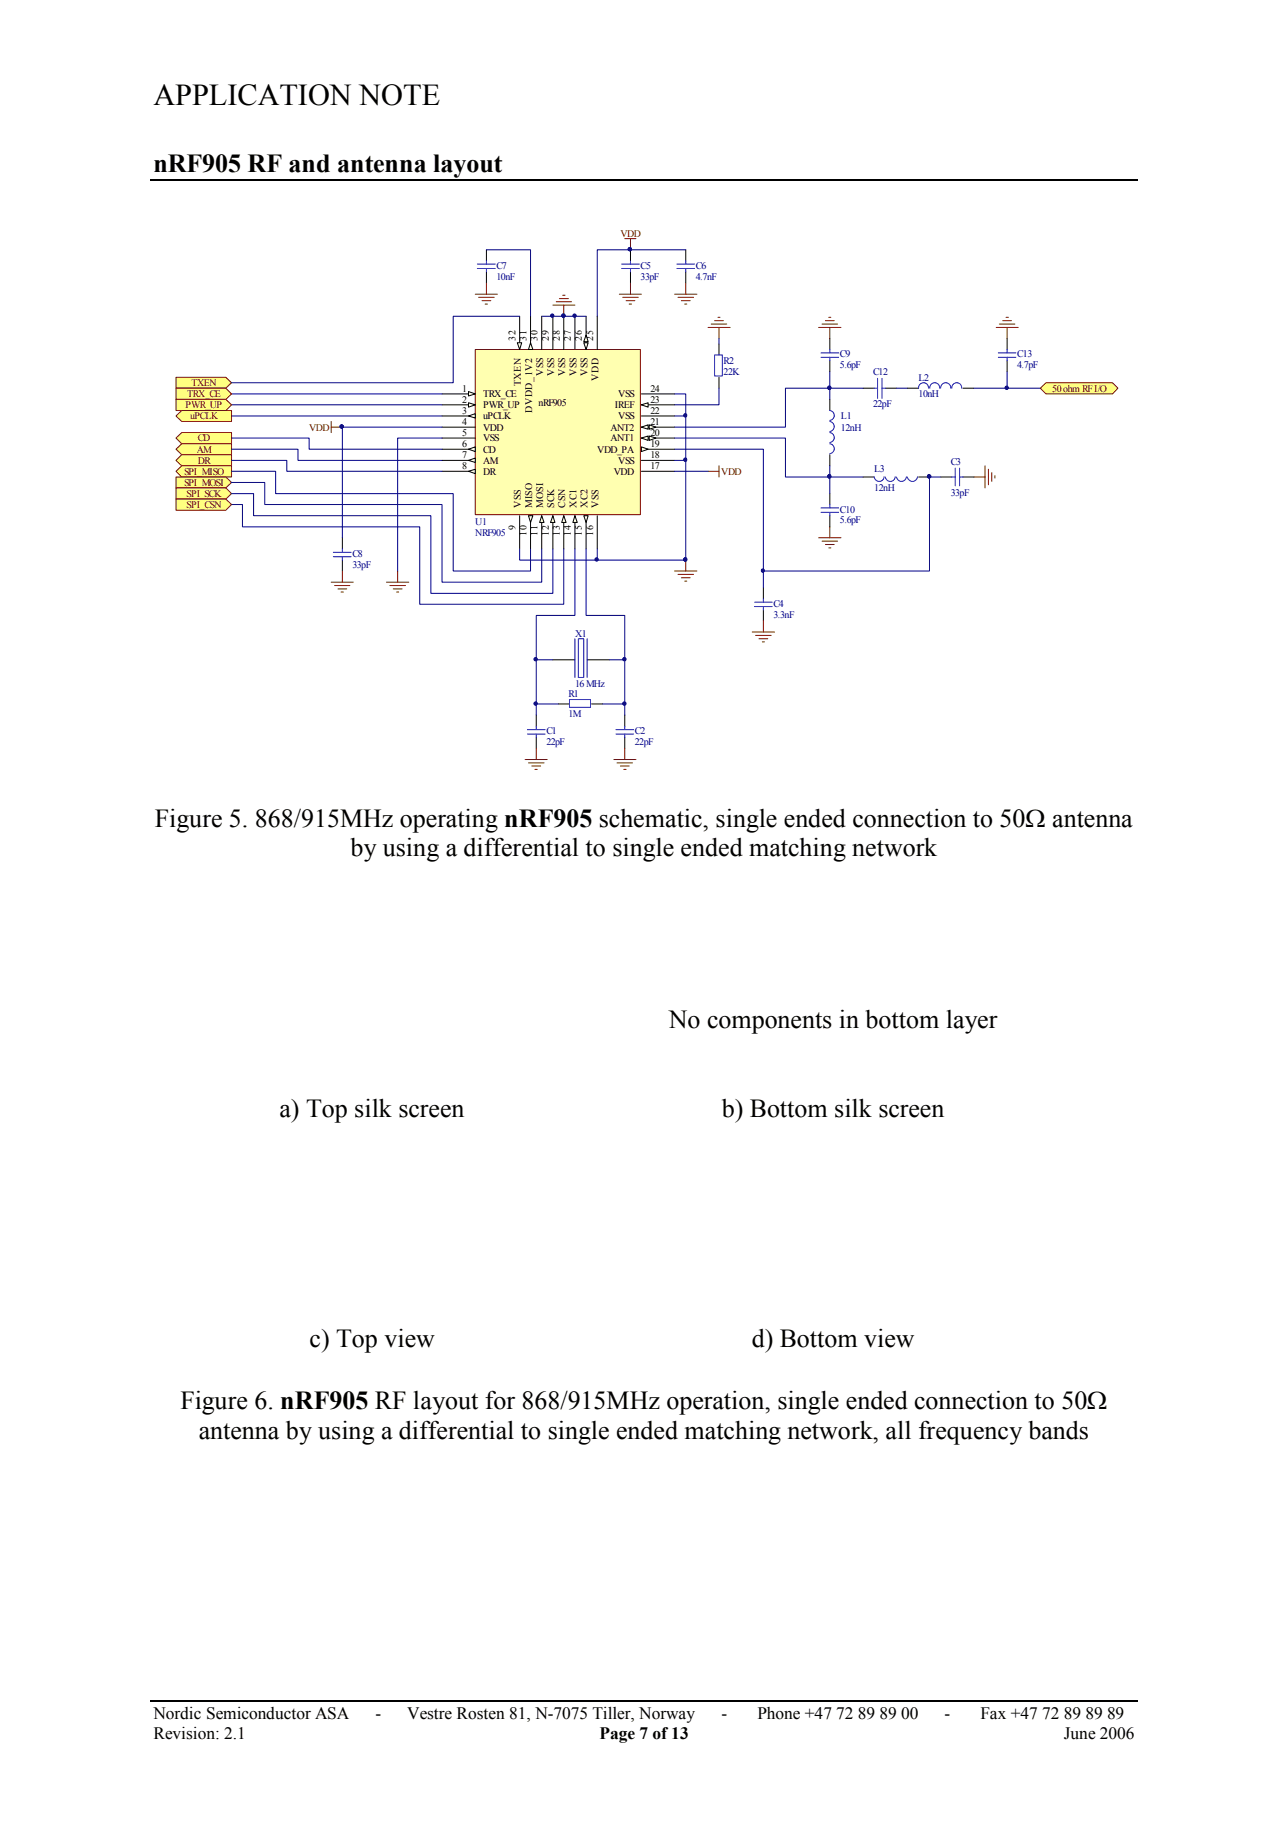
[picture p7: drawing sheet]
<svg xmlns="http://www.w3.org/2000/svg" width="210mm" height="297mm" viewBox="0 0 210 297" stroke-linecap="round" stroke-linejoin="round" font-family="sans-serif">
<path d="M24.5 29.4h161M24.5 277.2h161" fill="none" stroke="#000" stroke-width=".25"/>
<path d="M102.8 40.7v1.8M102.8 44.3v1.8M111.8 40.7v1.8M111.8 44.3v1.8M101.9 116.6v1.8M101.9 120.2v1.8" fill="none" stroke="#000" stroke-width=".16"/>
<path d="M101.4 43.8h2.9M101.4 43.1h2.9M102.8 42.5v.6M102.8 43.8v.5M110.4 43.8h2.9M110.4 43.1h2.9M111.8 42.5v.6M111.8 43.8v.5M100.5 119h2.8M100.5 119.7h2.8M101.9 118.4v.6M101.9 119.7v.5" fill="none" stroke="#00f" stroke-width=".16"/>
<circle cx="102.7" cy="40.6" r=".28" fill="#000080"/>
<circle cx="102.7" cy="40.6" r=".28" fill="none" stroke="#000080" stroke-width=".16"/>
<g fill="none" stroke="#800000" stroke-width=".16">
<path d="M101.9 38.9h1.8M102.8 38.9v1.8M77.5 48h3.6M78.1 48.5h2.5M78.6 49h1.5M79.1 49.6h.4M79.3 46.1v1.9M101 48h3.6M101.6 48.5h2.5M102.1 49h1.4M102.6 49.6h.4M102.8 46.1v1.9"/>
<path d="M110 48h3.7M110.6 48.5h2.5M111.1 49h1.5M111.7 49.6h.3M111.8 46.1v1.9"/>
</g>
<path d="M79.3 40.7v1.8M79.3 44.3v1.8M117.3 56.1v1.8M117.3 61.5v1.8" fill="none" stroke="#000" stroke-width=".16"/>
<path d="M77.9 43.1h2.9M77.9 43.8h2.9M79.3 42.5v.6M79.3 43.8v.5M116.5 57.9h1.3v3.4h-1.3z" fill="none" stroke="#00f" stroke-width=".16"/>
<circle cx="102.7" cy="40.6" r=".28" fill="#000080"/>
<g fill="none" stroke="#000080" stroke-width=".16">
<path d="M87.5 114.8h3.6"/>
<circle cx="102.7" cy="40.6" r=".28"/>
</g>
<path d="M87.5 116.6v1.8M91.1 114.8h1.8M96.5 114.8h1.8M87.5 120.2v1.8" fill="none" stroke="#000" stroke-width=".16"/>
<path d="M86 119.7h2.9M86 119h2.9M87.5 118.4v.6M87.5 119.7v.5M92.9 114h3.4v1.3h-3.4z" fill="none" stroke="#00f" stroke-width=".16"/>
<circle cx="87.4" cy="114.7" r=".27" fill="#000080"/>
<g fill="none" stroke="#000080" stroke-width=".16">
<path d="M98.3 114.8h3.6"/>
<circle cx="87.4" cy="114.7" r=".27"/>
</g>
<circle cx="101.8" cy="114.7" r=".28" fill="#000080"/>
<circle cx="101.8" cy="114.7" r=".28" fill="none" stroke="#000080" stroke-width=".16"/>
<path d="M85.6 123.8h3.6M86.2 124.4h2.5M86.7 124.9h1.5M87.2 125.4h.4M87.5 122v1.8M100.1 123.8h3.6M100.6 124.4h2.6M101.2 124.9h1.4M101.7 125.4h.4M101.9 122v1.8" fill="none" stroke="#800000" stroke-width=".16"/>
<path d="M90.2 107.6h3.6M95.8 107.6h3.6" fill="none" stroke="#000" stroke-width=".16"/>
<path d="M93.8 104.1v6.3M94.3 104.1h.9v6.3h-.9zM95.8 104.1v6.3" fill="none" stroke="#00f" stroke-width=".16"/>
<path d="M77.5 57h26.9v26.9h-26.9z" fill-rule="evenodd" fill="#ffffb0"/>
<path d="M77.5 57h26.9v26.9h-26.9z" fill="none" stroke="#800000" stroke-width=".16"/>
<path d="M72.1 64.2h5.4" fill="none" stroke="#000" stroke-width=".16"/>
<path d="M76.4 63.8l1.1 .4-1.1 .4z" fill="#ffffe8"/>
<path d="M72.1 66h5.4M76.4 63.8l1.1 .4-1.1 .4zM104.6 64.2h5.4M104.6 75.1h5.4M104.6 76.8h5.4M97.4 84.1v5.4" fill="none" stroke="#000" stroke-width=".16"/>
<path d="M76.4 65.7l1.1 .3-1.1 .4z" fill="#ffffe8"/>
<path d="M72.1 67.8h5.4M76.4 65.7l1.1 .3-1.1 .4z" fill="none" stroke="#000" stroke-width=".16"/>
<path d="M76.4 67.8l1.1-.4v.8z" fill="#ffffe8"/>
<path d="M72.1 69.6h5.4M72.1 71.4h5.4M72.1 73.2h5.4M76.4 67.8l1.1-.4v.8z" fill="none" stroke="#000" stroke-width=".16"/>
<path d="M76.4 73.2l1.1-.3v.7z" fill="#ffffe8"/>
<path d="M72.1 75.1h5.4M76.4 73.2l1.1-.3v.7z" fill="none" stroke="#000" stroke-width=".16"/>
<path d="M76.4 75.1l1.1-.4v.7z" fill="#ffffe8"/>
<path d="M72.1 76.8h5.4M76.4 75.1l1.1-.4v.7z" fill="none" stroke="#000" stroke-width=".16"/>
<path d="M76.4 76.8l1.1-.3v.7z" fill="#ffffe8"/>
<path d="M76.4 76.8l1.1-.3v.7zM84.8 84.1v5.4M86.5 84.1v5.4" fill="none" stroke="#000" stroke-width=".16"/>
<path d="M86.2 84.1h.7l-.4 1.1z" fill="#ffffe8"/>
<path d="M86.2 84.1h.7l-.4 1.1zM88.3 84.1v5.4" fill="none" stroke="#000" stroke-width=".16"/>
<path d="M88.3 84.1l.4 1.1h-.7z" fill="#ffffe8"/>
<path d="M88.3 84.1l.4 1.1h-.7zM90.2 84.1v5.4" fill="none" stroke="#000" stroke-width=".16"/>
<path d="M90.2 84.1l.3 1.1h-.7z" fill="#ffffe8"/>
<path d="M90.2 84.1l.3 1.1h-.7zM95.6 84.1v5.4" fill="none" stroke="#000" stroke-width=".16"/>
<path d="M95.2 84.1h.7l-.3 1.1z" fill="#ffffe8"/>
<path d="M93.8 84.1v5.4M95.2 84.1h.7l-.3 1.1z" fill="none" stroke="#000" stroke-width=".16"/>
<path d="M93.8 84.1l.3 1.1h-.7z" fill="#ffffe8"/>
<path d="M91.9 84.1v5.4M93.8 84.1l.3 1.1h-.7z" fill="none" stroke="#000" stroke-width=".16"/>
<path d="M91.9 84.1l.4 1.1h-.7z" fill="#ffffe8"/>
<path d="M104.6 73.2h5.4M91.9 84.1l.4 1.1h-.7z" fill="none" stroke="#000" stroke-width=".16"/>
<path d="M104.6 72.9l1.1 .3-1.1 .4z" fill="#ffffe8"/>
<path d="M104.6 72.9l1.1 .3-1.1 .4zM104.6 71.4h5.4" fill="none" stroke="#000" stroke-width=".16"/>
<path d="M104.6 71.4l1.1-.3v.7z" fill="#ffffe8"/>
<path d="M104.6 71.4l1.1-.3v.7z" fill="none" stroke="#000" stroke-width=".16"/>
<path d="M105.9 71.1l1.1 .3-1.1 .4z" fill="#ffffe8"/>
<path d="M104.6 69.6h5.4M105.9 71.1l1.1 .3-1.1 .4z" fill="none" stroke="#000" stroke-width=".16"/>
<path d="M104.6 69.6l1.1-.3v.7z" fill="#ffffe8"/>
<path d="M104.6 69.6l1.1-.3v.7z" fill="none" stroke="#000" stroke-width=".16"/>
<path d="M105.9 69.3l1.1 .3-1.1 .4z" fill="#ffffe8"/>
<path d="M104.6 67.8h5.4M104.6 66h5.4M105.9 69.3l1.1 .3-1.1 .4z" fill="none" stroke="#000" stroke-width=".16"/>
<path d="M104.6 66l1.1-.3v.7z" fill="#ffffe8"/>
<path d="M95.6 51.6v5.4M97.4 51.6v5.4M104.6 66l1.1-.3v.7z" fill="none" stroke="#000" stroke-width=".16"/>
<path d="M95.2 55.9h.7l-.3 1.1z" fill="#ffffe8"/>
<path d="M95.2 55.9h.7l-.3 1.1z" fill="none" stroke="#000" stroke-width=".16"/>
<path d="M95.6 54.6l.3 1.1h-.7z" fill="#ffffe8"/>
<path d="M86.5 51.6v5.4M88.3 51.6v5.4M90.2 51.6v5.4M91.9 51.6v5.4M93.8 51.6v5.4M95.6 54.6l.3 1.1h-.7z" fill="none" stroke="#000" stroke-width=".16"/>
<path d="M86.5 55.9l.4 1.1h-.7z" fill="#ffffe8"/>
<path d="M84.8 51.6v5.4M86.5 55.9l.4 1.1h-.7z" fill="none" stroke="#000" stroke-width=".16"/>
<path d="M84.4 55.9h.7l-.3 1.1z" fill="#ffffe8"/>
<path d="M84.4 55.9h.7l-.3 1.1z" fill="none" stroke="#000" stroke-width=".16"/>
<circle cx="93.7" cy="51.5" r=".28" fill="#000080"/>
<circle cx="93.7" cy="51.5" r=".28" fill="none" stroke="#000080" stroke-width=".16"/>
<circle cx="91.9" cy="51.5" r=".28" fill="#000080"/>
<circle cx="91.9" cy="51.5" r=".28" fill="none" stroke="#000080" stroke-width=".16"/>
<circle cx="90.1" cy="51.5" r=".28" fill="#000080"/>
<circle cx="90.1" cy="51.5" r=".28" fill="none" stroke="#000080" stroke-width=".16"/>
<path d="M110 93.1h3.7M110.6 93.6h2.5M111.1 94.2h1.5M111.7 94.7h.3M111.8 91.3v1.8" fill="none" stroke="#800000" stroke-width=".16"/>
<circle cx="111.7" cy="91.2" r=".27" fill="#000080"/>
<g fill="none" stroke="#000080" stroke-width=".16">
<path d="M72.1 71.4h-7.2v21.7M110 76.8h5.5"/>
<circle cx="111.7" cy="91.2" r=".27"/>
</g>
<path d="M115.5 76.8h1.8M117.3 75.9v1.9M63 94.9h3.7M63.6 95.5h2.5M64.1 96h1.5M64.7 96.5h.3M64.9 93.1v1.8" fill="none" stroke="#800000" stroke-width=".16"/>
<path d="M135.3 65.1v1.8M135.3 74.1v1.8M140.8 77.8h1.8M140.8 63.3h1.8M144.4 63.3h1.8M149.8 77.8h1.8M153.4 77.8h1.8M157.1 77.8h1.7" fill="none" stroke="#000" stroke-width=".16"/>
<g fill="none" stroke="#00f" stroke-width=".16">
<path d="M135.3 66.9a.81 .81 0 0 1 .8 .8 .81 .81 0 0 1-.8 .8M135.3 68.7a.83 .83 0 0 1 .8 .8 .83 .83 0 0 1-.8 .9M135.3 70.5a.81 .81 0 0 1 .8 .8 .81 .81 0 0 1-.8 .8M135.3 72.3a.81 .81 0 0 1 .8 .9 .81 .81 0 0 1-.8 .8M142.6 63.3h.5M143.1 61.7v3.2M143.8 63.3h.6M143.8 61.7v3.2M144.2 77.7a.81 .81 0 0 1-.8 .8 .81 .81 0 0 1-.8-.7M146 77.7a.81 .81 0 0 1-.8 .8 .81 .81 0 0 1-.8-.7M147.8 77.7a.81 .81 0 0 1-.8 .8 .81 .81 0 0 1-.8-.7M149.6 77.7a.83 .83 0 0 1-.8 .8 .83 .83 0 0 1-.8-.7"/>
<path d="M155.2 77.8h.6M155.8 76.3v2.9M156.5 76.3v2.9M156.5 77.8h.6"/>
</g>
<circle cx="151.5" cy="77.7" r=".28" fill="#000080"/>
<g fill="none" stroke="#000080" stroke-width=".16">
<path d="M146.2 63.3h1.8M158.8 63.3h10.9"/>
<circle cx="151.5" cy="77.7" r=".28"/>
</g>
<path d="M135.3 55.2v1.8M135.3 58.8v1.8M148 63.3h1.8M157.1 63.3h1.7M55.8 87.7v1.8M55.8 91.3v1.8M124.5 95.8v1.8M124.5 99.4v1.8M135.3 80.5v1.8M135.3 84.1v1.8" fill="none" stroke="#000" stroke-width=".16"/>
<g fill="none" stroke="#00f" stroke-width=".16">
<path d="M133.9 57.5h2.9M133.9 58.3h2.9M135.3 57v.5M135.3 58.3v.5M149.8 63.3a.81 .81 0 0 1 .8-.9 .81 .81 0 0 1 .8 .9M151.6 63.3a.81 .81 0 0 1 .8-.9 .81 .81 0 0 1 .8 .9M153.4 63.3a.83 .83 0 0 1 .8-.9 .83 .83 0 0 1 .9 .9M155.2 63.3a.81 .81 0 0 1 .8-.9 .81 .81 0 0 1 .8 .9M54.4 90.8h2.9M54.4 90h2.9M55.8 89.5v.5M55.8 90.8v.5"/>
<path d="M123.1 98.9h2.8M123.1 98.2h2.8M124.5 97.6v.6M124.5 98.9v.5M133.9 82.8h2.9M133.9 83.5h2.9M135.3 82.3v.5M135.3 83.5v.6"/>
</g>
<g fill="none" stroke="#800000" stroke-width=".16">
<path d="M133.5 53.4h3.7M134.1 52.8h2.5M134.6 52.3h1.5M135.2 51.7h.3M135.3 53.4v1.8M54 68.7v1.8M54 69.6h1.8M158.8 77.8h1.9M160.7 75.9v3.6M161.2 76.5v2.5M161.8 77v1.5M162.3 77.6v.3"/>
<path d="M54 94.9h3.6M54.6 95.5h2.5M55.1 96h1.5M55.6 96.5h.4M55.8 93.1v1.8M133.5 87.7h3.7M134.1 88.2h2.5M134.6 88.8h1.5M135.2 89.3h.3M135.3 85.9v1.8M122.7 103h3.6M123.2 103.6h2.6"/>
<path d="M123.8 104.1h1.4M124.3 104.6h.4M124.5 101.2v1.8"/>
</g>
<circle cx="55.7" cy="69.5" r=".28" fill="#000080"/>
<g fill="none" stroke="#000080" stroke-width=".16">
<path d="M79.3 40.7h7.2v10.9M88.3 51.6h7.3M117.3 63.3v2.7h-7.3"/>
<circle cx="55.7" cy="69.5" r=".28"/>
</g>
<path d="M90.2 49.7h3.6M90.7 49.2h2.5M91.2 48.7h1.5M91.8 48.1h.4M91.9 49.7v1.9M115.5 53.4h3.6M116 52.8h2.5M116.5 52.3h1.5M117.1 51.7h.3M117.3 53.4v1.8" fill="none" stroke="#800000" stroke-width=".16"/>
<circle cx="91.9" cy="51.5" r=".28" fill="#000080"/>
<g fill="none" stroke="#000080" stroke-width=".16">
<path d="M37.8 66h34.3M37.8 64.2h34.3M164.3 60.6v2.7"/>
<circle cx="91.9" cy="51.5" r=".28"/>
</g>
<path d="M164.3 55.2v1.8M164.3 58.8v1.8" fill="none" stroke="#000" stroke-width=".16"/>
<path d="M162.8 57.5h2.9M162.8 58.3h2.9M164.3 57v.5M164.3 58.3v.5" fill="none" stroke="#00f" stroke-width=".16"/>
<path d="M162.5 53.4h3.6M163 52.8h2.5M163.5 52.3h1.5M164.1 51.7h.4M164.3 53.4v1.8" fill="none" stroke="#800000" stroke-width=".16"/>
<circle cx="164.2" cy="63.2" r=".28" fill="#000080"/>
<g fill="none" stroke="#000080" stroke-width=".16">
<path d="M97.4 89.5v1.8"/>
<circle cx="164.2" cy="63.2" r=".28"/>
</g>
<circle cx="97.3" cy="91.2" r=".28" fill="#000080"/>
<g fill="none" stroke="#000080" stroke-width=".16">
<path d="M37.8 67.8h34.3M37.8 82.3h1.7v3.6h29v12.6h23.4v-9"/>
<circle cx="97.3" cy="91.2" r=".28"/>
</g>
<path d="M169.7 63.3l.9-.9h10.8l.9 .9-.9 .9h-10.8z" fill-rule="evenodd" fill="#ffff80"/>
<path d="M169.7 63.3l.9-.9h10.8l.9 .9-.9 .9h-10.8z" fill="none" stroke="#800000" stroke-width=".16"/>
<path d="M28.7 61.5h8.1l1 .9-1 .9h-8.1z" fill-rule="evenodd" fill="#ffff80"/>
<path d="M28.7 61.5h8.1l1 .9-1 .9h-8.1z" fill="none" stroke="#800000" stroke-width=".16"/>
<path d="M28.7 63.3h8.1l1 .9-1 .9h-8.1z" fill-rule="evenodd" fill="#ffff80"/>
<path d="M28.7 63.3h8.1l1 .9-1 .9h-8.1z" fill="none" stroke="#800000" stroke-width=".16"/>
<path d="M28.7 65.1h8.1l1 .9-1 .9h-8.1z" fill-rule="evenodd" fill="#ffff80"/>
<path d="M28.7 65.1h8.1l1 .9-1 .9h-8.1z" fill="none" stroke="#800000" stroke-width=".16"/>
<path d="M28.7 71.4l.9-.9h8.2v1.8h-8.2z" fill-rule="evenodd" fill="#ffff80"/>
<path d="M28.7 71.4l.9-.9h8.2v1.8h-8.2z" fill="none" stroke="#800000" stroke-width=".16"/>
<path d="M28.7 73.2l.9-.9h8.2v1.8h-8.2z" fill-rule="evenodd" fill="#ffff80"/>
<path d="M28.7 73.2l.9-.9h8.2v1.8h-8.2z" fill="none" stroke="#800000" stroke-width=".16"/>
<path d="M28.7 75.1l.9-1h8.2v1.8h-8.2z" fill-rule="evenodd" fill="#ffff80"/>
<path d="M28.7 75.1l.9-1h8.2v1.8h-8.2z" fill="none" stroke="#800000" stroke-width=".16"/>
<path d="M28.7 76.8l.9-.9h8.2v1.9h-8.2z" fill-rule="evenodd" fill="#ffff80"/>
<path d="M28.7 76.8l.9-.9h8.2v1.9h-8.2z" fill="none" stroke="#800000" stroke-width=".16"/>
<path d="M28.7 77.8h8.1l1 .9-1 .8h-8.1z" fill-rule="evenodd" fill="#ffff80"/>
<path d="M28.7 77.8h8.1l1 .9-1 .8h-8.1z" fill="none" stroke="#800000" stroke-width=".16"/>
<path d="M28.7 79.5h8.1l1 1-1 .9h-8.1z" fill-rule="evenodd" fill="#ffff80"/>
<path d="M28.7 79.5h8.1l1 1-1 .9h-8.1z" fill="none" stroke="#800000" stroke-width=".16"/>
<path d="M28.7 81.4h8.1l1 .9-1 .9h-8.1z" fill-rule="evenodd" fill="#ffff80"/>
<path d="M28.7 81.4h8.1l1 .9-1 .9h-8.1z" fill="none" stroke="#800000" stroke-width=".16"/>
<path d="M28.7 67.8l.9-.9h8.2v1.8h-8.2z" fill-rule="evenodd" fill="#ffff80"/>
<path d="M28.7 67.8l.9-.9h8.2v1.8h-8.2z" fill="none" stroke="#800000" stroke-width=".16"/>
<path d="M99.4 107.6h2.5" fill="none" stroke="#000080" stroke-width=".16"/>
<circle cx="101.8" cy="107.5" r=".28" fill="#000080"/>
<g fill="none" stroke="#000080" stroke-width=".16">
<path d="M95.6 89.5v10.8h6.3v16.3M87.5 107.6h2.7"/>
<circle cx="101.8" cy="107.5" r=".28"/>
</g>
<circle cx="87.4" cy="107.5" r=".28" fill="#000080"/>
<g fill="none" stroke="#000080" stroke-width=".16">
<path d="M110 67.8h1.8M93.8 89.5v10.8h-6.3v16.3"/>
<circle cx="87.4" cy="107.5" r=".28"/>
</g>
<circle cx="111.7" cy="67.7" r=".27" fill="#000080"/>
<g fill="none" stroke="#000080" stroke-width=".16">
<path d="M110 64.2h1.8v27.1h-27v-1.8"/>
<circle cx="111.7" cy="67.7" r=".27"/>
</g>
<circle cx="111.7" cy="91.2" r=".27" fill="#000080"/>
<g fill="none" stroke="#000080" stroke-width=".16">
<path d="M110 75.1h1.8"/>
<circle cx="111.7" cy="91.2" r=".27"/>
</g>
<circle cx="111.7" cy="75" r=".27" fill="#000080"/>
<g fill="none" stroke="#000080" stroke-width=".16">
<path d="M84.8 51.6h-10.9v10.8h-36.1M37.8 76.8h7.2v3.7h28.9v12.6h12.6v-3.6M37.8 78.7h5.4v3.6h28.9v12.6h16.2v-5.4M110 73.2h14.5v22.6M153.4 77.8h-1.8v15.3h-27.1"/>
<circle cx="111.7" cy="75" r=".27"/>
</g>
<circle cx="124.4" cy="93" r=".27" fill="#000080"/>
<circle cx="124.4" cy="93" r=".27" fill="none" stroke="#000080" stroke-width=".16"/>
<circle cx="151.5" cy="77.7" r=".28" fill="#000080"/>
<g fill="none" stroke="#000080" stroke-width=".16">
<path d="M72.1 69.6h-16.3v18.1"/>
<circle cx="151.5" cy="77.7" r=".28"/>
</g>
<circle cx="55.7" cy="69.5" r=".28" fill="#000080"/>
<g fill="none" stroke="#000080" stroke-width=".16">
<path d="M111.8 40.7h-14.4v10.9M117.3 55.2v.9M37.8 75.1h9v1.7h25.3M37.8 73.2h10.8v1.9h23.5M37.8 71.4h12.6v1.8h21.7M135.3 75.9v1.9h5.5M37.8 80.5h3.6v3.6h28.9v12.6h19.9v-7.2"/>
<circle cx="55.7" cy="69.5" r=".28"/>
</g>
<circle cx="135.2" cy="77.7" r=".27" fill="#000080"/>
<g fill="none" stroke="#000080" stroke-width=".16">
<path d="M110 71.4h18.1v6.4h7.2v2.7"/>
<circle cx="135.2" cy="77.7" r=".27"/>
</g>
<circle cx="135.2" cy="77.7" r=".27" fill="#000080"/>
<g fill="none" stroke="#000080" stroke-width=".16">
<path d="M135.3 60.6v2.7h-7.2v6.3h-18.1"/>
<circle cx="135.2" cy="77.7" r=".27"/>
</g>
<circle cx="135.2" cy="63.2" r=".27" fill="#000080"/>
<g fill="none" stroke="#000080" stroke-width=".16">
<path d="M140.8 63.3h-5.5v1.8"/>
<circle cx="135.2" cy="63.2" r=".27"/>
</g>
<circle cx="135.2" cy="63.2" r=".27" fill="#000080"/>
<circle cx="135.2" cy="63.2" r=".27" fill="none" stroke="#000080" stroke-width=".16"/>
<text font-size="5" x="25" y="17.2">APPLICATION NOTE</text>
<g font-size="4.2">
<text x="25" y="28">nRF905 RF and antenna layout</text>
<text x="25.3" y="134.8">Figure 5. 868/915MHz operating nRF905 schematic, single ended connection to 50Ω antenna</text>
<text x="57.2" y="139.6">by using a differential to single ended matching network</text>
<text x="109.1" y="167.6">No components in bottom layer</text>
<text x="45.6" y="182.2">a) Top silk screen</text>
<text x="117.7" y="182.2">b) Bottom silk screen</text>
<text x="50.5" y="219.6">c) Top view</text>
<text x="122.6" y="219.6">d) Bottom view</text>
<text x="29.4" y="229.7">Figure 6. nRF905 RF layout for 868/915MHz operation, single ended connection to 50Ω</text>
<text x="32.4" y="234.6">antenna by using a differential to single ended matching network, all frequency bands</text>
</g>
<g font-size="2.8">
<text x="25" y="280.3">Nordic Semiconductor ASA</text>
<text x="61.3" y="280.3">-</text>
<text x="66.4" y="280.3">Vestre Rosten 81, N-7075 Tiller, Norway</text>
<text x="117.6" y="280.3">-</text>
<text x="123.5" y="280.3">Phone +47 72</text>
<text x="139.9" y="280.3">89 89 00</text>
<text x="154.1" y="280.3">-</text>
<text x="159.9" y="280.3">Fax +47 72 89 89 89</text>
<text x="25" y="283.5">Revision: 2.1</text>
<text x="97.8" y="283.5">Page 7 of 13</text>
<text x="173.5" y="283.5">June 2006</text>
</g>
<g font-size="1.6" fill="#800000">
<text x="101.2" y="38.6">VDD</text>
<text x="30.5" y="64.8">TRX_CE</text>
<text x="31.2" y="62.9">TXEN</text>
<text x="171.6" y="63.8">50 ohm RF I/O</text>
<text x="30.3" y="66.5">PWR_UP</text>
<text x="31" y="68.4">uPCLK</text>
<text x="32.3" y="72">CD</text>
<text x="50.4" y="70.2">VDD</text>
<text x="30" y="77.4">SPI_MISO</text>
<text x="32.1" y="73.8">AM</text>
<text x="32.3" y="75.6">DR</text>
<text x="117.6" y="77.4">VDD</text>
<text x="30" y="79.2">SPI_MOSI</text>
<text x="30.4" y="81">SPI_SCK</text>
<text x="30.4" y="82.8">SPI_CSN</text>
</g>
<g font-size="1.6" fill="#000080">
<text x="81" y="43.8">C7</text>
<text x="81" y="45.6">10nF</text>
<text x="104.5" y="43.8">C5</text>
<text x="104.5" y="45.6">33pF</text>
<text x="113.5" y="43.8">C6</text>
<text x="113.5" y="45.6">4.7nF</text>
<text x="118" y="59.4">R2</text>
<text x="137" y="58.3">C9</text>
<text x="165.9" y="58.3">C13</text>
<text x="118" y="61.1">22K</text>
<text x="137" y="60.1">5.6pF</text>
<text x="142.4" y="61.1">C12</text>
<text x="149.8" y="62.1">L2</text>
<text x="149.8" y="64.8">10nH</text>
<text x="165.9" y="60.1">4.7pF</text>
<text x="137.2" y="68.4">L1</text>
<text x="137.2" y="70.2">12nH</text>
<text x="142.4" y="66.4">22pF</text>
<text x="142.6" y="76.9">L3</text>
<text x="155.1" y="75.8">C3</text>
<text x="137" y="83.6">C10</text>
<text x="142.6" y="80.1">12nH</text>
<text x="155.1" y="80.9">33pF</text>
<text x="77.5" y="87.3">NRF905</text>
<text x="77.5" y="85.6">U1</text>
<text x="137" y="85.3">5.6pF</text>
<text x="57.5" y="90.8">C8</text>
<text x="57.5" y="92.6">33pF</text>
<text x="126.2" y="98.9">C4</text>
<text x="126.2" y="100.7">3.3nF</text>
<text x="93.8" y="103.8">X1</text>
<text x="92.7" y="113.7">R1</text>
<text x="93.8" y="111.9">16 MHz</text>
<text x="89.1" y="119.7">C1</text>
<text x="92.7" y="117">1M</text>
<text x="103.5" y="119.7">C2</text>
<text x="89.1" y="121.5">22pF</text>
<text x="103.5" y="121.5">22pF</text>
</g>
<g font-size="1.6">
<text x="84.1" y="55.5" transform="rotate(-90 84.1 55.5)">32</text>
<text x="85.9" y="55.5" transform="rotate(-90 85.9 55.5)">31</text>
<text x="87.7" y="55.5" transform="rotate(-90 87.7 55.5)">30</text>
<text x="89.5" y="55.5" transform="rotate(-90 89.5 55.5)">29</text>
<text x="91.3" y="55.5" transform="rotate(-90 91.3 55.5)">28</text>
<text x="93.1" y="55.5" transform="rotate(-90 93.1 55.5)">27</text>
<text x="94.9" y="55.5" transform="rotate(-90 94.9 55.5)">26</text>
<text x="96.7" y="55.5" transform="rotate(-90 96.7 55.5)">25</text>
<text x="75.4" y="63.8">1</text>
<text x="75.4" y="65.7">2</text>
<text x="78.8" y="64.8">TRX_CE</text>
<text x="85" y="62.9" transform="rotate(-90 85 62.9)">TXEN</text>
<text x="88.6" y="61.3" transform="rotate(-90 88.6 61.3)">VSS</text>
<text x="90.4" y="61.3" transform="rotate(-90 90.4 61.3)">VSS</text>
<text x="92.2" y="61.3" transform="rotate(-90 92.2 61.3)">VSS</text>
<text x="94" y="61.3" transform="rotate(-90 94 61.3)">VSS</text>
<text x="95.8" y="61.3" transform="rotate(-90 95.8 61.3)">VSS</text>
<text x="97.6" y="62.1" transform="rotate(-90 97.6 62.1)">VDD</text>
<text x="100.8" y="64.8">VSS</text>
<text x="106.1" y="63.8">24</text>
<text x="106.1" y="65.7">23</text>
<text x="75.4" y="67.5">3</text>
<text x="75.4" y="69.3">4</text>
<text x="75.4" y="71.1">5</text>
<text x="78.8" y="66.5">PWR_UP</text>
<text x="78.8" y="68.4">uPCLK</text>
<text x="78.8" y="70.2">VDD</text>
<text x="78.8" y="72">VSS</text>
<text x="86.8" y="67.3" transform="rotate(-90 86.8 67.3)">DVDD_1V2</text>
<text x="87.8" y="66.2">nRF905</text>
<text x="99.6" y="72">ANT1</text>
<text x="99.6" y="70.2">ANT2</text>
<text x="100.3" y="66.5">IREF</text>
<text x="100.8" y="68.4">VSS</text>
<text x="106.1" y="71.1">20</text>
<text x="106.1" y="69.3">21</text>
<text x="106.1" y="67.5">22</text>
<text x="75.4" y="72.9">6</text>
<text x="75.4" y="74.7">7</text>
<text x="75.4" y="76.5">8</text>
<text x="78.8" y="73.8">CD</text>
<text x="78.8" y="75.6">AM</text>
<text x="78.8" y="77.4">DR</text>
<text x="97.4" y="73.8">VDD_PA</text>
<text x="100.1" y="77.4">VDD</text>
<text x="100.8" y="75.6">VSS</text>
<text x="106.1" y="76.5">17</text>
<text x="106.1" y="74.7">18</text>
<text x="106.1" y="72.9">19</text>
<text x="85" y="82.8" transform="rotate(-90 85 82.8)">VSS</text>
<text x="86.8" y="82.8" transform="rotate(-90 86.8 82.8)">MISO</text>
<text x="88.6" y="82.8" transform="rotate(-90 88.6 82.8)">MOSI</text>
<text x="90.4" y="82.8" transform="rotate(-90 90.4 82.8)">SCK</text>
<text x="92.2" y="82.8" transform="rotate(-90 92.2 82.8)">CSN</text>
<text x="94" y="82.8" transform="rotate(-90 94 82.8)">XC1</text>
<text x="95.8" y="82.8" transform="rotate(-90 95.8 82.8)">XC2</text>
<text x="97.6" y="82.8" transform="rotate(-90 97.6 82.8)">VSS</text>
<text x="84.1" y="86.4" transform="rotate(-90 84.1 86.4)">9</text>
<text x="85.9" y="87.3" transform="rotate(-90 85.9 87.3)">10</text>
<text x="87.7" y="87.3" transform="rotate(-90 87.7 87.3)">11</text>
<text x="89.5" y="87.3" transform="rotate(-90 89.5 87.3)">12</text>
<text x="91.3" y="87.3" transform="rotate(-90 91.3 87.3)">13</text>
<text x="93.1" y="87.3" transform="rotate(-90 93.1 87.3)">14</text>
<text x="94.9" y="87.3" transform="rotate(-90 94.9 87.3)">15</text>
<text x="96.7" y="87.3" transform="rotate(-90 96.7 87.3)">16</text>
</g>
</svg>
